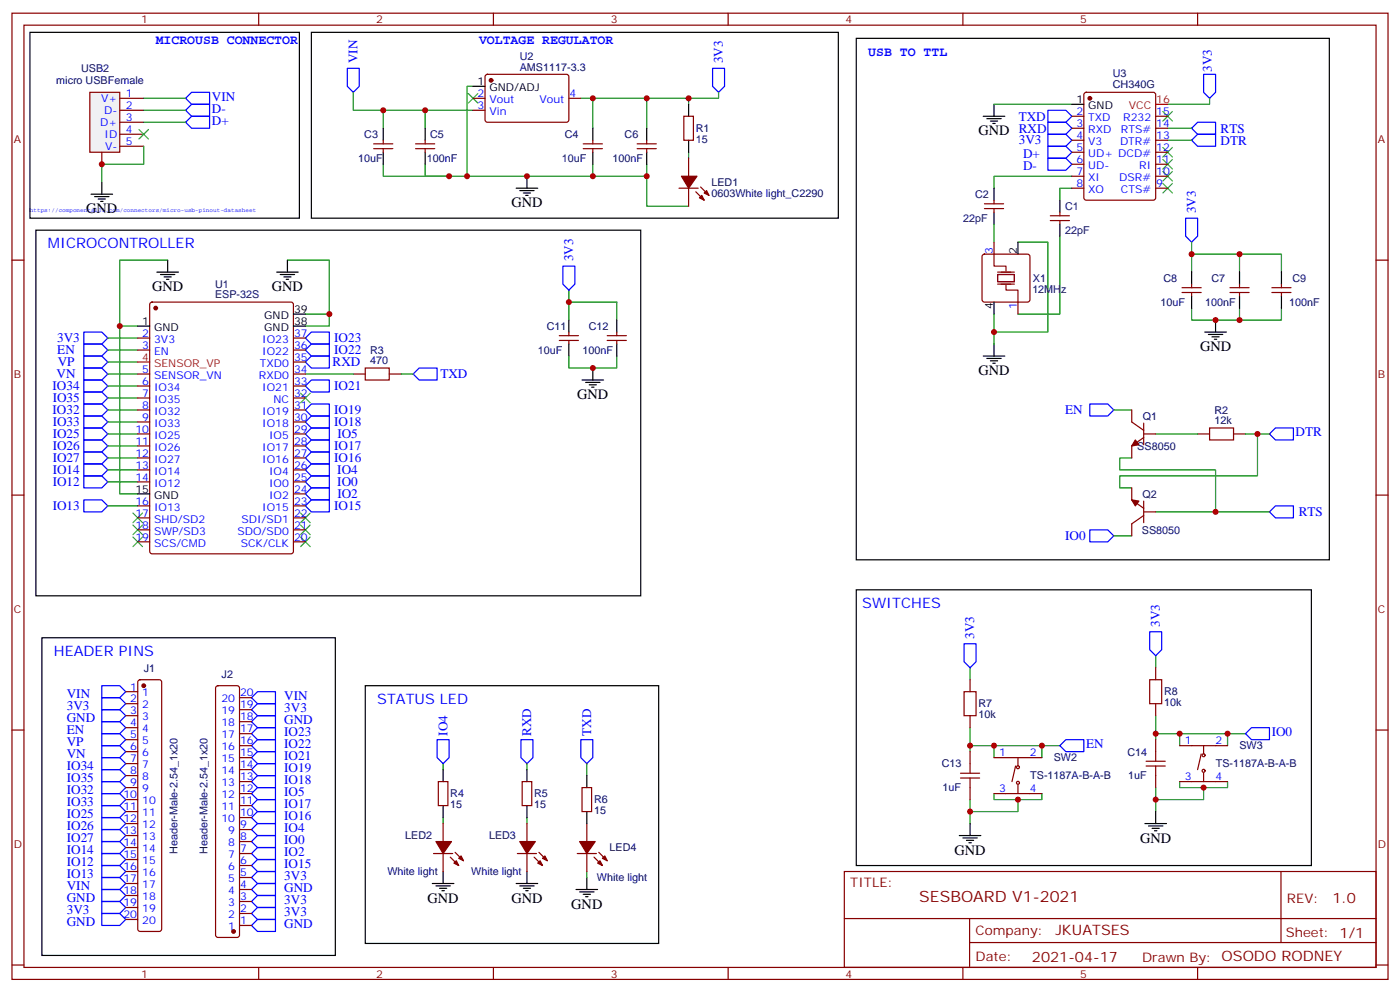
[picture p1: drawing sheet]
<svg xmlns="http://www.w3.org/2000/svg" width="412mm" height="292mm" viewBox="0 0 412 292" stroke-linecap="round" stroke-linejoin="round" font-family="sans-serif">
<g fill="none" stroke="#870000" stroke-width=".35">
<path d="M3.5 3.9h405.4v284.3h-405.4zM7.1 7.4h398.2v277.3h-398.2zM76.2 3.9v3.5M145.3 3.9v3.5M214.5 3.9v3.5M283.6 3.9v3.5M352.8 3.9v3.5M139.3 28.9h3.6M139.3 32.5h3.6M143.1 22.1l.5-.2h23.5l.5 .7-.1 13-.6 .4-23.6-.1-.4-.6v-12.7zM167.6 28.9h3.5M201.4 34.2h2.9v7.1h-2.9z"/>
<path d="M315.7 34.2h3.6M315.7 37.7h3.6M319.5 27.4l.5-.2h19.7l.7 .4v30.6l-.4 .7h-20l-.7-.4v-30.6zM340.4 34.2h3.6M340.4 37.7h3.6M110.1 42.3h5.6M110.1 43.7h5.6M112.9 41.3v1M112.9 43.7v1.1M122.4 42.3h5.7M122.4 43.7h5.7M125.2 41.3v1"/>
<path d="M125.2 43.7v1.1M171.8 42.3h5.6M171.8 43.7h5.6M174.6 41.3v1M174.6 43.7v1.1M187.7 42.3h5.6M187.7 43.7h5.6M190.5 41.3v1M190.5 43.7v1.1M200 55.4h5.7M202.8 46.6v5.3M202.8 55.4v5.3"/>
<path d="M205 56.4l2.4 2.5M206.4 55l2.4 2.5M290 60h5.6M292.8 58.9v1.1M315.7 55.4h3.6M315.7 41.3h3.6M315.7 44.8h3.6M315.7 48.3h3.6M315.7 51.9h3.6M340.4 55.4h3.6M340.4 41.3h3.6M340.4 44.8h3.6"/>
<path d="M340.4 48.3h3.6M340.4 51.9h3.6M3.5 76.6h3.6M289.5 75l.5-.2h12.7l.5 .2 .2 .5v12.7l-.2 .5-.5 .2h-12.7l-.5-.2-.2-.5v-12.7zM290 61.4h5.6M292.8 61.4v1M292.8 71.3v3.5M309.4 64.9h5.6M309.4 63.5h5.6M312.2 62.4v1.1M312.2 64.9v1.1M405.3 76.6h3.6"/>
<path d="M40.6 99.5h3.5M44.3 89.1l.5-.2h40.9l.7 .4v73l-.4 .6-41.2 .1-.6-.5-.1-72.9zM86.4 99.5h3.6M164.7 98.8h5.7M167.6 97.7v1.1M178.9 98.8h5.6M181.7 97.7v1.1M299.9 88.9v3.5M348.2 84.7h5.6M348.2 86.1h5.6M351 83.6v1.1M351 86.1v1"/>
<path d="M362.3 84.7h5.6M362.3 86.1h5.6M365.1 83.6v1.1M365.1 86.1v1M374.6 84.7h5.7M374.6 86.1h5.7M377.5 83.6v1.1M377.5 86.1v1M40.6 110.1h3.5M40.6 103h3.5M40.6 113.6h3.5M40.6 117.1h3.5"/>
<path d="M86.4 110.1h3.6M86.4 103h3.6M86.4 113.6h3.6M86.4 117.1h3.6M86.4 106.5h3.6M104.1 110.1h3.5M107.6 108.3h7.1v3.5h-7.1zM114.7 110.1h3.5M164.7 100.2h5.7M167.6 100.2v1M178.9 100.2h5.6M181.7 100.2v1"/>
<path d="M40.6 127.7h3.5M40.6 120.6h3.5M40.6 124.2h3.5M40.6 131.2h3.5M40.6 134.8h3.5M40.6 138.3h3.5M86.4 127.7h3.6M86.4 120.6h3.6M86.4 124.2h3.6M86.4 131.2h3.6M86.4 134.8h3.6M86.4 138.3h3.6"/>
<path d="M333.4 120.6v3.6l3.5 2.4M336.9 127.7h3.5M336.9 128.8l-3.5 2.4v3.6M336.9 124.5v6.4M352.8 127.7h3.5M356.3 125.9h7.1v3.6h-7.1zM363.4 127.7h3.5M3.5 145.7h3.6M40.6 141.8h3.5M40.6 148.9h3.5M40.6 152.4h3.5M40.6 155.9h3.5"/>
<path d="M40.6 159.5h3.5M86.4 141.8h3.6M86.4 148.9h3.6M86.4 152.4h3.6M86.4 155.9h3.6M86.4 159.5h3.6M86.4 145.3h3.6M333.4 143.6v3.5l3.5 2.5M336.9 151.7l-3.5 2.5v3.5M336.9 150.6h3.5M336.9 147.5v6.3M405.3 145.7h3.6"/>
<path d="M340.4 196.5v3.5M3.5 214.8h3.6M37 203.6h3.6M37 207.1h3.6M37 210.6h3.6M37 214.1h3.6M37 217.7h3.6M40.8 200.2l.5-.2h5.6l.5 .2 .2 .5v72.7l-.2 .5-.5 .2h-5.6l-.5-.2-.2-.5v-72.7zM63.7 202l.5-.2h5.6l.5 .2 .3 .5v72.7l-.3 .5-.5 .2h-5.6l-.5-.3-.2-.4v-72.7zM70.6 219.4h3.5M70.6 215.9h3.5M70.6 212.4h3.5"/>
<path d="M70.6 208.8h3.5M70.6 205.3h3.5M284 203.6h3.5v7h-3.5zM285.8 200v3.6M285.8 210.6v3.5M338.7 200h3.5v7.1h-3.5zM340.4 207.1v3.5M340.4 217.7v6.3M347.5 219.4h14.1M354.5 219.4v2.5M405.3 214.8h3.6M37 221.2h3.6"/>
<path d="M37 224.7h3.6M37 228.2h3.6M37 231.8h3.6M37 235.3h3.6M37 238.8h3.6M70.6 237.1h3.5M70.6 233.5h3.5M70.6 230h3.5M70.6 226.5h3.5M70.6 223h3.5M129.1 230h2.8v7.1h-2.8zM153.8 230h2.8v7.1h-2.8z"/>
<path d="M171.4 231.8h2.9v7h-2.9zM282.9 229h5.7M282.9 227.5h5.7M285.8 221.2v6.3M285.8 229v6.3M292.8 233.5h14.1M292.8 223h14.1M299.2 225.4l-1.1 4.6M299.9 223v2.4M299.9 231.1v2.4M337.6 225.4h5.7M337.6 224h5.7"/>
<path d="M340.4 225.4v6.4M347.5 230h14.1M353.8 221.9l-1 4.6M354.5 227.5v2.5M37 242.4h3.6M37 245.9h3.6M37 249.4h3.6M37 252.9h3.6M37 256.5h3.6M37 260h3.6M70.6 258.2h3.5M70.6 254.7h3.5"/>
<path d="M70.6 251.2h3.5M70.6 247.6h3.5M70.6 244.1h3.5M70.6 240.6h3.5M127.7 251.2h5.6M130.5 242.4v5.2M130.5 251.2v5.3M132.6 252.2l2.5 2.5M134.1 250.8l2.4 2.5M152.4 251.2h5.6M155.2 242.4v5.2M155.2 251.2v5.3"/>
<path d="M157.3 252.2l2.5 2.5M158.7 250.8l2.5 2.5M170 251.2h5.7M172.9 242.4v5.2M172.9 251.2v5.3M175 252.2l2.4 2.5M176.4 250.8l2.5 2.5M248.7 256.5h156.6v28.2h-156.6zM377.3 256.5v20.9M37 263.5h3.6M37 267.1h3.6M37 270.6h3.6"/>
<path d="M70.6 272.3h3.5M70.6 268.8h3.5M70.6 265.3h3.5M70.6 261.8h3.5M248.7 270.3h156.5M285.6 277.4h119.6M285.6 270.3v14.1M3.5 284h3.6M76.2 284.7v3.5M145.3 284.7v3.5M214.5 284.7v3.5M283.6 284.7v3.5"/>
<path d="M352.8 284.7v3.5M405.3 284h3.6"/>
<circle cx="299.9" cy="225.8" r=".44"/>
<circle cx="299.9" cy="230.4" r=".44"/>
<circle cx="354.5" cy="222.2" r=".44"/>
<circle cx="354.5" cy="226.8" r=".44"/>
</g>
<g fill="none" stroke="#00f" stroke-width=".35">
<path d="M54.7 28.9l1.7-1.7h5.3v3.5h-5.3zM54.7 36l1.7-1.8h5.3v3.5h-5.3zM56.4 30.7h5.3v3.5h-5.3l-1.7-1.7zM102.3 20.1h3.5v5.3l-1.7 1.8-1.8-1.8zM209.9 20.1h3.5v5.3l-1.7 1.8-1.8-1.8zM308.7 32.5h5.3l1.7 1.7-1.7 1.8h-5.3zM308.7 36h5.3l1.7 1.7-1.7 1.8h-5.3zM308.7 39.5h5.3l1.7 1.8-1.7 1.7h-5.3zM351 37.7l1.8-1.7h5.3v3.5h-5.3zM354.5 21.9h3.6v5.3l-1.8 1.7-1.8-1.7zM308.7 43h5.3l1.7 1.8-1.7 1.8h-5.3zM308.7 46.6h5.3l1.7 1.7-1.7 1.8h-5.3z"/>
<path d="M351 41.3l1.8-1.8h5.3v3.5h-5.3zM165.8 78.3h3.5v5.3l-1.7 1.8-1.8-1.8zM349.2 64.2h3.6v5.3l-1.8 1.8-1.8-1.8zM24.7 97.7h5.3l1.7 1.8-1.7 1.7h-5.3zM90 99.5l1.7-1.8h5.3v3.5h-5.3zM24.7 101.2h5.3l1.7 1.8-1.7 1.8h-5.3zM24.7 104.8h5.3l1.7 1.7-1.7 1.8h-5.3zM24.7 108.3h5.3l1.7 1.8-1.7 1.7h-5.3zM24.7 111.8h5.3l1.7 1.8-1.7 1.8h-5.3zM24.7 115.4h5.3l1.7 1.7-1.7 1.8h-5.3zM24.7 118.9h5.3l1.7 1.7-1.7 1.8h-5.3zM90 113.6l1.7-1.8h5.3v3.6h-5.3z"/>
<path d="M90 106.5l1.7-1.7h5.3v3.5h-5.3zM90 103l1.7-1.8h5.3v3.6h-5.3zM121.7 110.1l1.8-1.8h5.3v3.5h-5.3zM321 118.9h5.3l1.8 1.7-1.8 1.8h-5.3zM24.7 122.4h5.3l1.7 1.8-1.7 1.7h-5.3zM24.7 125.9h5.3l1.7 1.8-1.7 1.8h-5.3zM24.7 129.5h5.3l1.7 1.7-1.7 1.8h-5.3zM24.7 133h5.3l1.7 1.8-1.7 1.7h-5.3zM24.7 136.5h5.3l1.7 1.8-1.7 1.8h-5.3zM90 138.3l1.7-1.8h5.3v3.6h-5.3zM90 134.8l1.7-1.8h5.3v3.5h-5.3zM90 131.2l1.7-1.7h5.3v3.5h-5.3z"/>
<path d="M90 127.7l1.7-1.8h5.3v3.6h-5.3zM90 124.2l1.7-1.8h5.3v3.5h-5.3zM90 120.6l1.7-1.7h5.3v3.5h-5.3zM373.9 127.7l1.8-1.8h5.3v3.6h-5.3zM24.7 140.1h5.3l1.7 1.7-1.7 1.8h-5.3zM24.7 147.1h5.3l1.7 1.8-1.7 1.7h-5.3zM90 148.9l1.7-1.8h5.3v3.5h-5.3zM90 145.3l1.7-1.7h5.3v3.5h-5.3zM90 141.8l1.7-1.7h5.3v3.5h-5.3zM321 155.9h5.3l1.8 1.8-1.8 1.8h-5.3zM373.9 150.6l1.8-1.7h5.3v3.5h-5.3zM284 189.4h3.5v5.3l-1.7 1.8-1.8-1.8z"/>
<path d="M338.7 185.9h3.5v5.3l-1.8 1.8-1.7-1.8zM30 201.8h5.3l1.7 1.8-1.7 1.7h-5.3zM30 205.3h5.3l1.7 1.8-1.7 1.7h-5.3zM30 208.8h5.3l1.7 1.8-1.7 1.8h-5.3zM30 212.4h5.3l1.7 1.7-1.7 1.8h-5.3zM30 215.9h5.3l1.7 1.8-1.7 1.7h-5.3zM30 219.4h5.3l1.7 1.8-1.7 1.8h-5.3zM74.1 205.3l1.7-1.7h5.3v3.5h-5.3zM74.1 208.8l1.7-1.7h5.3v3.5h-5.3zM74.1 212.4l1.7-1.8h5.3v3.5h-5.3zM74.1 215.9l1.7-1.8h5.3v3.6h-5.3zM74.1 219.4l1.7-1.7h5.3v3.5h-5.3z"/>
<path d="M128.8 217.7h3.5v5.3l-1.8 1.7-1.7-1.7zM153.5 217.7h3.5v5.3l-1.8 1.7-1.7-1.7zM171.1 217.7h3.5v5.3l-1.7 1.7-1.8-1.7zM312.2 219.4l1.8-1.7h5.3v3.5h-5.3zM366.9 215.9l1.8-1.8h5.2v3.6h-5.2zM30 223h5.3l1.7 1.7-1.7 1.8h-5.3zM30 226.5h5.3l1.7 1.7-1.7 1.8h-5.3zM30 230h5.3l1.7 1.8-1.7 1.7h-5.3zM30 233.5h5.3l1.7 1.8-1.7 1.8h-5.3zM30 237.1h5.3l1.7 1.7-1.7 1.8h-5.3zM74.1 237.1l1.7-1.8h5.3v3.5h-5.3zM74.1 233.5l1.7-1.7h5.3v3.5h-5.3z"/>
<path d="M74.1 230l1.7-1.8h5.3v3.6h-5.3zM74.1 223l1.7-1.8h5.3v3.5h-5.3zM74.1 226.5l1.7-1.8h5.3v3.5h-5.3zM30 240.6h5.3l1.7 1.8-1.7 1.7h-5.3zM30 244.1h5.3l1.7 1.8-1.7 1.7h-5.3zM30 247.6h5.3l1.7 1.8-1.7 1.8h-5.3zM30 251.2h5.3l1.7 1.7-1.7 1.8h-5.3zM30 254.7h5.3l1.7 1.8-1.7 1.7h-5.3zM30 258.2h5.3l1.7 1.8-1.7 1.8h-5.3zM74.1 258.2l1.7-1.7h5.3v3.5h-5.3zM74.1 254.7l1.7-1.8h5.3v3.6h-5.3zM74.1 251.2l1.7-1.8h5.3v3.5h-5.3z"/>
<path d="M74.1 247.6l1.7-1.7h5.3v3.5h-5.3zM74.1 244.1l1.7-1.7h5.3v3.5h-5.3zM74.1 240.6l1.7-1.8h5.3v3.6h-5.3zM30 261.8h5.3l1.7 1.7-1.7 1.8h-5.3zM30 265.3h5.3l1.7 1.8-1.7 1.7h-5.3zM30 268.8h5.3l1.7 1.8-1.7 1.7h-5.3zM74.1 272.3l1.7-1.7h5.3v3.5h-5.3zM74.1 268.8l1.7-1.7h5.3v3.5h-5.3zM74.1 265.3l1.7-1.8h5.3v3.6h-5.3zM74.1 261.8l1.7-1.8h5.3v3.5h-5.3z"/>
</g>
<g fill="none" stroke="#000" stroke-width=".35">
<path d="M8.8 9.5h79.4v54.7h-79.4zM91.7 9.5h155.2v54.7h-155.2zM252.2 11.3h139.4v153.4h-139.4zM112.9 37.7v3.6M125.2 37.7v3.6M139.3 25.4h3.6M174.6 37.7v3.6M190.5 37.7v3.6M202.8 30.7v3.5M289.6 34.2h6.4M290.7 34.9h4.2M291.7 35.6h2.2"/>
<path d="M292.5 36.3h.7M292.8 30.7v3.5M315.7 30.7h3.6M26.8 57.2h6.4M27.9 57.9h4.2M28.9 58.6h2.1M29.6 59.3h.7M30 53.6v3.6M112.9 44.8v3.5M125.2 44.8v3.5M152 55.4h6.4M153.1 56.1h4.2"/>
<path d="M154.2 56.8h2.1M154.9 57.5h.7M155.2 51.9v3.5M174.6 44.8v3.5M190.5 44.8v3.5M202.8 41.3v3.5M292.8 55.4v3.5M312.2 58.9v3.5M10.6 67.7h178.1v107.6h-178.1zM49.4 76.6v3.5M84.7 76.6v3.5M292.8 62.4v3.6"/>
<path d="M299.9 71.3v3.5M312.2 66v3.5M40.6 96h3.5M46.2 80.1h6.4M47.3 80.8h4.2M48.3 81.5h2.1M49 82.2h.7M81.5 80.1h6.3M82.5 80.8h4.3M83.6 81.5h2.1M84.3 82.2h.7M86.4 96h3.6"/>
<path d="M86.4 92.4h3.6M167.6 94.2v3.5M181.7 94.2v3.5M292.8 88.9v3.5M351 80.1v3.5M351 87.1v3.6M354.9 97.7h6.3M356 98.4h4.2M357 99.1h2.1M357.7 99.8h.7M358.1 94.2v3.5M365.1 80.1v3.5"/>
<path d="M365.1 87.1v3.6M377.5 80.1v3.5M377.5 87.1v3.6M167.6 101.2v3.6M171.4 111.8h6.4M172.5 112.5h4.2M173.6 113.2h2.1M174.3 113.9h.7M174.6 108.3v3.5M181.7 101.2v3.6M289.6 104.8h6.4M290.7 105.5h4.2"/>
<path d="M291.7 106.2h2.2M292.5 106.9h.7M292.8 101.2v3.6M40.6 145.3h3.5M252.2 173.6h134.1v81.1h-134.1zM12.3 187.7h86.5v93.5h-86.5zM107.6 201.8h86.4v75.8h-86.4zM130.5 226.5v3.5M130.5 237.1v3.5M155.2 226.5v3.5M155.2 237.1v3.5M172.9 228.2v3.6"/>
<path d="M172.9 238.8v3.6M340.4 238.8v3.6M127.4 260h6.3M130.5 256.5v3.5M152 260h6.4M155.2 256.5v3.5M172.9 258.2v3.6M282.6 245.9h6.3M283.6 246.6h4.3M284.7 247.3h2.1M285.4 248h.7M285.8 242.4v3.5"/>
<path d="M337.3 242.4h6.3M338.3 243.1h4.2M339.4 243.8h2.1M340.1 244.5h.7M128.4 260.7h4.2M129.5 261.4h2.1M130.2 262.1h.7M153.1 260.7h4.2M154.2 261.4h2.1M154.9 262.1h.7M169.7 261.8h6.3M170.7 262.5h4.3"/>
<path d="M171.8 263.2h2.1M172.5 263.9h.7"/>
</g>
<g fill="none" stroke="#008700" stroke-width=".35">
<path d="M104.1 27.2v5.3h35.2M112.9 32.5v5.2M125.2 32.5v5.2M139.3 25.4h-1.7v26.5h52.9v-3.6M174.6 28.9v8.8M190.5 28.9v8.8M202.8 28.9v1.8M211.7 27.2v1.7h-40.6M292.8 30.7h22.9M344 37.7h7M356.3 28.9v1.8h-12.3M112.9 48.3v3.6h19.4"/>
<path d="M125.2 48.3v3.6h12.4M174.6 48.3v3.6M190.5 51.9v8.8h12.3M202.8 44.8v1.8M315.7 55.4h-3.5v3.5M315.7 51.9h-22.9v3.5M344 41.3h7M49.4 76.6h-14.1v19.4M84.7 76.6h12.3v19.4h-7M292.8 66v5.3M299.9 71.3h8.8v26.4h-15.9M312.2 69.5v22.9h-12.3"/>
<path d="M351 71.3v3.5M365.1 74.8v5.3M31.7 99.5h8.9M40.6 96h-5.3v49.3h5.3M90 92.4h7M167.6 85.4v3.5h14.1v5.3M167.6 88.9v5.3M292.8 92.4v8.8M351 90.7v3.5h14.1v-3.5M351 80.1v-5.3h26.5v5.3M377.5 90.7v3.5h-12.4M31.7 103h8.9"/>
<path d="M31.7 106.5h8.9M31.7 110.1h8.9M31.7 113.6h8.9M31.7 117.1h8.9M90 110.1h14.1M118.2 110.1h3.5M167.6 104.8v3.5h14.1v-3.5M31.7 120.6h8.9M31.7 124.2h8.9M31.7 127.7h8.9M31.7 131.2h8.9M31.7 134.8h8.9"/>
<path d="M31.7 138.3h8.9M328.1 120.6h5.3M333.4 134.8h-3.6v3.5h28.3v12.3M340.4 127.7h12.4M366.9 127.7h7M370.4 127.7v12.4h-40.6v3.5h3.6M31.7 141.8h8.9M31.7 148.9h8.9M328.1 157.7h5.3M340.4 150.6h33.5M285.8 196.5v3.5M340.4 193v3.5"/>
<path d="M285.8 219.4h7M285.8 214.1v7.1M306.9 219.4h5.3M340.4 215.9h7.1M340.4 210.6v7.1M347.5 219.4v-3.5h14.1v3.5M361.6 215.9h5.3M130.5 224.7v1.8M155.2 224.7v1.8M172.9 224.7v3.5M285.8 235.3v7.1M292.8 223v-3.6h14.1v3.6"/>
<path d="M292.8 233.5v1.8h14.1v-1.8M299.9 235.3v3.5h-14.1M340.4 231.8v7M347.5 230v1.8h14.1v-1.8M354.5 231.8v3.5h-14.1M130.5 240.6v1.8M155.2 240.6v1.8M172.9 256.5v1.7"/>
</g>
<g fill="none" stroke="#3c3" stroke-width=".35">
<path d="M137.9 27.5l2.9 2.8M140.8 27.5l-2.9 2.8M342.5 32.8l2.9 2.8M345.4 32.8l-2.9 2.8M342.5 43.4l2.9 2.8M342.5 46.9l2.9 2.8M342.5 50.4l2.9 2.9M342.5 54l2.9 2.8M345.4 43.4l-2.9 2.8M345.4 46.9l-2.9 2.8M345.4 50.4l-2.9 2.9M345.4 54l-2.9 2.8"/>
<path d="M88.5 115.7l2.9 2.8M91.4 115.7l-2.9 2.8M39.2 151l2.8 2.8M39.2 154.5l2.8 2.8M39.2 158l2.8 2.9M42 151l-2.8 2.8M42 154.5l-2.8 2.8M42 158l-2.8 2.9M88.5 158l2.9 2.9M88.5 151l2.9 2.8M88.5 154.5l2.9 2.8M91.4 158l-2.9 2.9"/>
<path d="M91.4 151l-2.9 2.8M91.4 154.5l-2.9 2.8"/>
</g>
<g fill="#870000" stroke="#870000" stroke-width=".35">
<path d="M206.7 57.5l.7 1.4-1.4-.7z"/>
<path d="M207.4 56.8l.7-.7 .7 1.4z"/>
<path d="M200.7 51.9h4.6l-2.5 3.5z"/>
<path d="M133.7 254l.7-.7 .7 1.4z"/>
<path d="M135.1 252.6l.7-.7 .7 1.4z"/>
<path d="M128.4 247.6h4.6l-2.5 3.6z"/>
<path d="M158.4 254l.7-.7 .7 1.4z"/>
<path d="M159.8 252.6l.7-.7 .7 1.4z"/>
<path d="M153.1 247.6h4.6l-2.5 3.6z"/>
<path d="M176 254l.7-.7 .7 1.4z"/>
<path d="M177.4 252.6l.8-.7 .7 1.4z"/>
<path d="M170.7 247.6h4.6l-2.4 3.6z"/>
<path d="M333.4 147.1l2.1 .4-1.1 1.4z"/>
<path d="M334.4 129.5l1.1 1.4-2.1 .3z"/>
<circle cx="42.3" cy="201.8" r=".53"/>
<circle cx="68.8" cy="274.1" r=".53"/>
<circle cx="45.9" cy="90.7" r=".53"/>
<circle cx="144.6" cy="23.6" r=".53"/>
<circle cx="321" cy="28.9" r=".53"/>
</g>
<path d="M340.4 30.7h3.6M40.6 106.5h3.5" fill="none" stroke="#f00" stroke-width=".35"/>
<path d="M292.8 74.8v3.5h3.5v1.4M293.9 80.8h4.9v2.1h-4.9zM293.9 83.6h4.9M293.9 80.1h4.9M296.3 84v1.4h3.6v3.5" fill="none" stroke="#870012" stroke-width=".35"/>
<path d="M26.5 27.2h8.8v17.6h-8.8z" fill="#f0f0f0" stroke="#870000" stroke-width=".35"/>
<path d="M35.3 28.9h7M35.3 32.5h7M35.3 36h7M35.3 39.5h7M30 44.8v3.5M35.3 43h7" fill="none" stroke="#870000" stroke-width=".35"/>
<path d="M40.9 38.1l2.8 2.8M43.7 38.1l-2.8 2.8" fill="none" stroke="#3c3" stroke-width=".35"/>
<path d="M42.3 28.9h12.4M42.3 32.5h12.4M42.3 36h12.4M42.3 43v5.3h-12.3v5.3" fill="none" stroke="#008700" stroke-width=".35"/>
<g fill="#c00">
<circle cx="292.8" cy="97.7" r=".88"/>
<circle cx="97" cy="92.4" r=".88"/>
<circle cx="174.6" cy="28.9" r=".88"/>
<circle cx="190.5" cy="28.9" r=".88"/>
<circle cx="155.2" cy="51.9" r=".88"/>
<circle cx="174.6" cy="51.9" r=".88"/>
<circle cx="137.6" cy="51.9" r=".88"/>
<circle cx="132.3" cy="51.9" r=".88"/>
<circle cx="202.8" cy="28.9" r=".88"/>
<circle cx="190.5" cy="51.9" r=".88"/>
<circle cx="358.1" cy="94.2" r=".88"/>
<circle cx="351" cy="74.8" r=".88"/>
<circle cx="365.1" cy="74.8" r=".88"/>
<circle cx="365.1" cy="94.2" r=".88"/>
<circle cx="35.3" cy="96" r=".88"/>
<circle cx="174.6" cy="108.3" r=".88"/>
<circle cx="167.6" cy="88.9" r=".88"/>
<circle cx="299.9" cy="235.3" r=".88"/>
<circle cx="285.8" cy="238.8" r=".88"/>
<circle cx="292.8" cy="219.4" r=".88"/>
<circle cx="306.9" cy="219.4" r=".88"/>
<circle cx="285.8" cy="219.4" r=".88"/>
<circle cx="354.5" cy="231.8" r=".88"/>
<circle cx="340.4" cy="235.3" r=".88"/>
<circle cx="347.5" cy="215.9" r=".88"/>
<circle cx="361.6" cy="215.9" r=".88"/>
<circle cx="340.4" cy="215.9" r=".88"/>
<circle cx="125.2" cy="32.5" r=".88"/>
<circle cx="112.9" cy="32.5" r=".88"/>
<circle cx="358.1" cy="150.6" r=".88"/>
<circle cx="370.4" cy="127.7" r=".88"/>
<circle cx="30" cy="48.3" r=".88"/>
</g>
<text font-size="4.6" fill="#800" x="270.8" y="265.5">SESBOARD V1-2021</text>
<g font-size="4.2">
<text x="288.2" y="39.9">GND RXD</text>
<text x="25.4" y="62.8">GND</text>
<text x="150.6" y="61">GND</text>
<text x="44.8" y="85.7">GND</text>
<text x="80.1" y="85.7">GND</text>
<text x="353.5" y="103.4">GND</text>
<text x="288.2" y="110.4">GND</text>
<text x="170" y="117.5">GND</text>
<text x="281.2" y="251.5">GND</text>
<text x="335.8" y="248">GND</text>
<text x="125.9" y="265.6">GND</text>
<text x="150.6" y="265.6">GND</text>
<text x="168.3" y="267.4">GND</text>
</g>
<g font-size="4.2" fill="#00f">
<text x="14.1" y="73">MICROCONTROLLER</text>
<text x="254" y="178.9">SWITCHES</text>
<text x="15.9" y="193">HEADER PINS</text>
<text x="111.1" y="207.1">STATUS LED</text>
</g>
<g font-size="4.2" fill="#800">
<text x="392.5" y="265.7">1.0</text>
<text x="310.9" y="275.3">JKUATSES</text>
<text x="304" y="283.1">2021-04-17</text>
</g>
<g font-size="3.9" fill="#00f">
<text x="45.9" y="13.1">MICROUSB CONNECTOR</text>
<text x="141.1" y="13.1">VOLTAGE REGULATOR</text>
<text x="255.8" y="16.6">USB TO TTL</text>
<text x="105.3" y="18.7" transform="rotate(-90 105.3 18.7)">VIN</text>
<text x="212.9" y="18.7" transform="rotate(-90 212.9 18.7)">3V3</text>
<text x="357" y="21.2" transform="rotate(-90 357 21.2)">3V3</text>
<text x="62.4" y="29.6">VIN</text>
<text x="62.4" y="33.2">D-</text>
<text x="300.1" y="35.5">TXD</text>
<text x="62.4" y="36.7">D+</text>
<text x="359.6" y="39.1">RTS</text>
<text x="300.1" y="42.5">3V3</text>
<text x="301.4" y="46.6">D+</text>
<text x="359.6" y="42.6">DTR</text>
<text x="301.4" y="50.1">D-</text>
<text x="352.3" y="62.8" transform="rotate(-90 352.3 62.8)">3V3</text>
<text x="168.8" y="76.9" transform="rotate(-90 168.8 76.9)">3V3</text>
<text x="16.8" y="100.7">3V3</text>
<text x="98.4" y="100.7">IO23</text>
<text x="16.9" y="104.3">EN</text>
<text x="17" y="107.8">VP</text>
<text x="98" y="107.8">RXD</text>
<text x="98.4" y="104.2">IO22</text>
<text x="16.7" y="111.3">VN</text>
<text x="129.7" y="111.3">TXD</text>
<text x="15.5" y="114.9">IO34</text>
<text x="15.5" y="118.4">IO35</text>
<text x="98.4" y="114.8">IO21</text>
<text x="15.5" y="121.9">IO32</text>
<text x="15.5" y="125.4">IO33</text>
<text x="98.4" y="125.4">IO18</text>
<text x="98.4" y="121.9">IO19</text>
<text x="313.8" y="121.9">EN</text>
<text x="15.5" y="129">IO25</text>
<text x="99.4" y="128.9">IO5</text>
<text x="381.7" y="128.4">DTR</text>
<text x="15.5" y="132.5">IO26</text>
<text x="15.5" y="136">IO27</text>
<text x="98.4" y="136">IO16</text>
<text x="98.4" y="132.5">IO17</text>
<text x="15.5" y="139.6">IO14</text>
<text x="15.5" y="143.1">IO12</text>
<text x="99.4" y="143">IO0</text>
<text x="99.4" y="139.5">IO4</text>
<text x="99.4" y="146.6">IO2</text>
<text x="15.5" y="150.1">IO13</text>
<text x="98.4" y="150.1">IO15</text>
<text x="382.6" y="151.9">RTS</text>
<text x="313.8" y="158.9">IO0</text>
<text x="341.7" y="184.4" transform="rotate(-90 341.7 184.4)">3V3</text>
<text x="287" y="188" transform="rotate(-90 287 188)">3V3</text>
<text x="19.7" y="205.4">VIN</text>
<text x="19.7" y="208.9">3V3</text>
<text x="83.7" y="209.5">3V3</text>
<text x="83.7" y="206">VIN</text>
<text x="19.7" y="212.4">GND</text>
<text x="19.7" y="216">EN</text>
<text x="83.7" y="213.1">GND</text>
<text x="19.7" y="219.5">VP</text>
<text x="83.7" y="216.6">IO23</text>
<text x="83.7" y="220.1">IO22</text>
<text x="131.8" y="216.5" transform="rotate(-90 131.8 216.5)">IO4</text>
<text x="156.5" y="216.5" transform="rotate(-90 156.5 216.5)">RXD</text>
<text x="174.1" y="216.5" transform="rotate(-90 174.1 216.5)">TXD</text>
<text x="319.9" y="220.1">EN</text>
<text x="374.6" y="216.6">IO0</text>
<text x="19.7" y="223">VN</text>
<text x="19.7" y="226.5">IO34</text>
<text x="83.7" y="223.7">IO21</text>
<text x="83.7" y="227.2">IO19</text>
<text x="19.7" y="230.1">IO35</text>
<text x="19.7" y="233.6">IO32</text>
<text x="83.7" y="230.7">IO18</text>
<text x="19.7" y="237.1">IO33</text>
<text x="83.7" y="237.8">IO17</text>
<text x="83.7" y="234.2">IO5</text>
<text x="19.7" y="240.6">IO25</text>
<text x="19.7" y="244.2">IO26</text>
<text x="83.7" y="244.8">IO4</text>
<text x="83.7" y="241.3">IO16</text>
<text x="19.7" y="247.7">IO27</text>
<text x="19.7" y="251.2">IO14</text>
<text x="83.7" y="251.9">IO2</text>
<text x="83.7" y="248.3">IO0</text>
<text x="19.7" y="254.8">IO12</text>
<text x="83.7" y="255.4">IO15</text>
<text x="19.7" y="258.3">IO13</text>
<text x="19.7" y="261.8">VIN</text>
<text x="83.7" y="262.5">GND</text>
<text x="83.7" y="258.9">3V3</text>
<text x="19.7" y="265.3">GND</text>
<text x="19.7" y="268.9">3V3</text>
<text x="83.7" y="269.5">3V3</text>
<text x="83.7" y="266">3V3</text>
<text x="19.7" y="272.4">GND</text>
<text x="83.7" y="273">GND</text>
</g>
<g font-size="3.9" fill="#800">
<text x="250.5" y="261.1">TITLE:</text>
<text x="379.1" y="265.7">REV:</text>
<text x="287.4" y="275.3">Company:</text>
<text x="378.7" y="275.9">Sheet: 1/1</text>
<text x="287.4" y="282.9">Date:</text>
<text x="336.4" y="283">Drawn By: OSODO RODNEY</text>
</g>
<g font-size="3.2" fill="#800">
<text x="41.6" y="6.9">1</text>
<text x="110.8" y="6.9">2</text>
<text x="179.9" y="6.9">3</text>
<text x="249.1" y="6.9">4</text>
<text x="318.2" y="6.9">5</text>
<text x="4.1" y="42">A</text>
<text x="405.9" y="42">A</text>
<text x="4.1" y="111.1">B</text>
<text x="405.9" y="111.1">B</text>
<text x="4.1" y="180.3">C</text>
<text x="405.9" y="180.3">C</text>
<text x="4.1" y="249.4">D</text>
<text x="405.9" y="249.4">D</text>
<text x="41.6" y="287.7">1</text>
<text x="110.8" y="287.7">2</text>
<text x="179.9" y="287.7">3</text>
<text x="249.1" y="287.7">4</text>
<text x="318.2" y="287.7">5</text>
</g>
<g font-size="3.2" fill="#000080">
<text x="153.1" y="17.6">U2</text>
<text x="23.9" y="21.3">USB2</text>
<text x="153.1" y="20.8">AMS1117-3.3</text>
<text x="327.8" y="22.8">U3</text>
<text x="16.6" y="24.8">micro USBFemale</text>
<text x="327.8" y="26">CH340G</text>
<text x="107.3" y="40.6">C3</text>
<text x="126.7" y="40.6">C5</text>
<text x="166.4" y="40.6">C4</text>
<text x="184" y="40.6">C6</text>
<text x="205" y="38.9">R1</text>
<text x="105.5" y="47.7">10uF</text>
<text x="125.7" y="47.7">100nF</text>
<text x="165.5" y="47.7">10uF</text>
<text x="180.4" y="47.7">100nF</text>
<text x="205" y="42.1">15</text>
<text x="209.5" y="57.9">0603White light_C2290</text>
<text x="209.5" y="54.8">LED1</text>
<text x="287.2" y="58.3">C2</text>
<text x="283.8" y="65.3">22pF</text>
<text x="313.8" y="61.8">C1</text>
<text x="313.8" y="68.9">22pF</text>
<text x="304.3" y="83">X1</text>
<text x="342.7" y="83">C8</text>
<text x="356.9" y="83">C7</text>
<text x="380.7" y="83">C9</text>
<text x="63.4" y="87.7">ESP-32S</text>
<text x="63.4" y="84.6">U1</text>
<text x="304.1" y="86.2">12MHz</text>
<text x="341.8" y="90">10uF</text>
<text x="355" y="90">100nF</text>
<text x="379.7" y="90">100nF</text>
<text x="161.1" y="97.1">C11</text>
<text x="173.4" y="97.1">C12</text>
<text x="109" y="107.2">470</text>
<text x="109" y="104.1">R3</text>
<text x="158.4" y="104.1">10uF</text>
<text x="171.6" y="104.1">100nF</text>
<text x="336.7" y="123.5">Q1</text>
<text x="357.7" y="124.9">12k</text>
<text x="357.7" y="121.8">R2</text>
<text x="335" y="132.4">SS8050</text>
<text x="336.5" y="146.5">Q2</text>
<text x="336.4" y="157.1">SS8050</text>
<text x="42.4" y="197.6">J1</text>
<text x="65.3" y="199.4">J2</text>
<text x="288.2" y="208.1">R7</text>
<text x="342.9" y="207.8">10k</text>
<text x="342.9" y="204.6">R8</text>
<text x="288.2" y="211.3">10k</text>
<text x="365.1" y="220.6">SW3</text>
<text x="277.4" y="225.9">C13</text>
<text x="310.4" y="224.1">SW2</text>
<text x="332.1" y="222.3">C14</text>
<text x="358.2" y="225.9">TS-1187A-B-A-B</text>
<text x="277.6" y="232.9">1uF</text>
<text x="303.5" y="229.4">TS-1187A-B-A-B</text>
<text x="332.3" y="229.4">1uF</text>
<text x="132.6" y="237.9">15</text>
<text x="132.6" y="234.7">R4</text>
<text x="157.3" y="237.9">15</text>
<text x="157.3" y="234.7">R5</text>
<text x="175" y="239.6">15</text>
<text x="175" y="236.4">R6</text>
<text x="52.3" y="251.3" transform="rotate(-90 52.3 251.3)">Header-Male-2.54_1x20</text>
<text x="61.1" y="251.3" transform="rotate(-90 61.1 251.3)">Header-Male-2.54_1x20</text>
<text x="119.4" y="247">LED2</text>
<text x="144.1" y="247">LED3</text>
<text x="179.6" y="250.6">LED4</text>
<text x="114.1" y="257.6">White light</text>
<text x="138.8" y="257.6">White light</text>
<text x="175.8" y="259.4">White light</text>
</g>
<g font-size="3.2" fill="#00f">
<text x="29.8" y="30">V+</text>
<text x="37" y="28.6">1</text>
<text x="140.7" y="28.6">2</text>
<text x="167.7" y="28.6">4</text>
<text x="30.7" y="33.5">D-</text>
<text x="37" y="32.1">2</text>
<text x="37" y="35.6">3</text>
<text x="140.7" y="32.1">3</text>
<text x="144.2" y="30.3">Vout</text>
<text x="144.2" y="33.9">Vin</text>
<text x="158.9" y="30.3">Vout</text>
<text x="317.1" y="33.9">2</text>
<text x="320.6" y="35.6">TXD</text>
<text x="330.9" y="35.6">R232</text>
<text x="340.6" y="33.9">15</text>
<text x="29.5" y="37">D+</text>
<text x="30.8" y="40.6">ID</text>
<text x="37" y="39.2">4</text>
<text x="317.1" y="37.4">3</text>
<text x="317.1" y="40.9">4</text>
<text x="320.6" y="39.2">RXD</text>
<text x="330.2" y="39.2">RTS#</text>
<text x="340.6" y="40.9">13</text>
<text x="340.6" y="37.4">14</text>
<text x="31" y="44.1">V-</text>
<text x="37" y="42.7">5</text>
<text x="317.1" y="44.4">5</text>
<text x="317.1" y="48">6</text>
<text x="320.6" y="42.7">V3</text>
<text x="320.6" y="46.2">UD+ DCD#</text>
<text x="329.9" y="42.7">DTR#</text>
<text x="340.6" y="48">11</text>
<text x="340.6" y="44.4">12</text>
<text x="317.1" y="51.5">7</text>
<text x="320.6" y="49.7">UD-</text>
<text x="320.6" y="53.3">XI</text>
<text x="329.7" y="53.3">DSR#</text>
<text x="335.6" y="49.7">RI</text>
<text x="340.6" y="51.5">10</text>
<text x="317.1" y="55">8</text>
<text x="320.6" y="56.8">XO</text>
<text x="330.2" y="56.8">CTS#</text>
<text x="340.6" y="55">9</text>
<text x="292.5" y="74.8" transform="rotate(-90 292.5 74.8)">3</text>
<text x="299.5" y="90.9" transform="rotate(-90 299.5 90.9)">1</text>
<text x="41.9" y="99.1">2</text>
<text x="45.4" y="100.9">3V3</text>
<text x="77.3" y="100.9">IO23</text>
<text x="86.6" y="99.1">37</text>
<text x="41.9" y="102.7">3</text>
<text x="45.4" y="104.4">EN</text>
<text x="76.5" y="107.9">TXD0</text>
<text x="77.3" y="104.4">IO22</text>
<text x="86.6" y="106.2">35</text>
<text x="86.6" y="102.7">36</text>
<text x="41.9" y="109.7">5</text>
<text x="41.9" y="113.2">6</text>
<text x="45.4" y="111.5">SENSOR_VN</text>
<text x="76.3" y="111.5">RXD0</text>
<text x="86.6" y="113.2">33</text>
<text x="86.6" y="109.7">34</text>
<text x="41.9" y="116.8">7</text>
<text x="45.4" y="115">IO34</text>
<text x="45.4" y="118.5">IO35</text>
<text x="77.3" y="115">IO21</text>
<text x="80.5" y="118.5">NC</text>
<text x="86.6" y="116.8">32</text>
<text x="41.9" y="120.3">8</text>
<text x="41.9" y="123.8">9</text>
<text x="45.4" y="122.1">IO32</text>
<text x="45.4" y="125.6">IO33</text>
<text x="77.3" y="125.6">IO18</text>
<text x="77.3" y="122.1">IO19</text>
<text x="86.6" y="123.8">30</text>
<text x="86.6" y="120.3">31</text>
<text x="39.9" y="127.4">10</text>
<text x="39.9" y="130.9">11</text>
<text x="45.4" y="129.1">IO25</text>
<text x="79.3" y="129.1">IO5</text>
<text x="86.6" y="130.9">28</text>
<text x="86.6" y="127.4">29</text>
<text x="39.9" y="134.4">12</text>
<text x="39.9" y="137.9">13</text>
<text x="45.4" y="132.6">IO26</text>
<text x="45.4" y="136.2">IO27</text>
<text x="77.3" y="136.2">IO16</text>
<text x="77.3" y="132.6">IO17</text>
<text x="86.6" y="137.9">26</text>
<text x="86.6" y="134.4">27</text>
<text x="39.9" y="141.5">14</text>
<text x="45.4" y="139.7">IO14</text>
<text x="45.4" y="143.2">IO12</text>
<text x="79.3" y="143.2">IO0</text>
<text x="79.3" y="139.7">IO4</text>
<text x="86.6" y="141.5">25</text>
<text x="39.9" y="148.5">16</text>
<text x="79.3" y="146.8">IO2</text>
<text x="86.6" y="148.5">23</text>
<text x="86.6" y="145">24</text>
<text x="39.9" y="152">17</text>
<text x="39.9" y="155.6">18</text>
<text x="45.4" y="150.3">IO13</text>
<text x="45.4" y="153.8">SHD/SD2</text>
<text x="71.1" y="153.8">SDI/SD1</text>
<text x="77.3" y="150.3">IO15</text>
<text x="86.6" y="155.6">21</text>
<text x="86.6" y="152">22</text>
<text x="39.9" y="159.1">19</text>
<text x="45.4" y="157.3">SWP/SD3</text>
<text x="45.4" y="160.9">SCS/CMD</text>
<text x="69.9" y="157.3">SDO/SD0</text>
<text x="70.9" y="160.9">SCK/CLK</text>
<text x="86.6" y="159.1">20</text>
<text x="38.4" y="203.2">1</text>
<text x="38.4" y="206.7">2</text>
<text x="41.9" y="205">1</text>
<text x="41.9" y="208.5">2</text>
<text x="65.2" y="206.7">20</text>
<text x="70.7" y="208.5">19</text>
<text x="70.7" y="205">20</text>
<text x="38.4" y="210.3">3</text>
<text x="38.4" y="213.8">4</text>
<text x="41.9" y="212">3</text>
<text x="41.9" y="215.5">4</text>
<text x="65.2" y="213.8">18</text>
<text x="65.2" y="210.3">19</text>
<text x="70.7" y="215.5">17</text>
<text x="70.7" y="212">18</text>
<text x="38.4" y="217.3">5</text>
<text x="38.4" y="220.8">6</text>
<text x="41.9" y="219.1">5</text>
<text x="65.2" y="220.8">16</text>
<text x="65.2" y="217.3">17</text>
<text x="70.7" y="219.1">16</text>
<text x="349" y="219.1">1</text>
<text x="358.1" y="219.1">2</text>
<text x="38.4" y="224.4">7</text>
<text x="38.4" y="227.9">8</text>
<text x="41.9" y="222.6">6</text>
<text x="41.9" y="226.1">7</text>
<text x="65.2" y="227.9">14</text>
<text x="65.2" y="224.4">15</text>
<text x="70.7" y="226.1">14</text>
<text x="70.7" y="222.6">15</text>
<text x="294.3" y="222.6">1</text>
<text x="303.4" y="222.6">2</text>
<text x="38.4" y="231.4">9</text>
<text x="41.9" y="229.7">8</text>
<text x="41.9" y="233.2">9</text>
<text x="65.2" y="231.4">13</text>
<text x="70.7" y="233.2">12</text>
<text x="70.7" y="229.7">13</text>
<text x="294.3" y="233.2">3</text>
<text x="303.4" y="233.2">4</text>
<text x="349" y="229.7">3</text>
<text x="358.1" y="229.7">4</text>
<text x="36.4" y="234.9">10</text>
<text x="36.4" y="238.5">11</text>
<text x="41.9" y="236.7">10</text>
<text x="65.2" y="238.5">11</text>
<text x="65.2" y="234.9">12</text>
<text x="70.7" y="236.7">11</text>
<text x="36.4" y="242">12</text>
<text x="36.4" y="245.5">13</text>
<text x="41.9" y="240.2">11</text>
<text x="41.9" y="243.8">12</text>
<text x="65.2" y="242">10</text>
<text x="67.2" y="245.5">9</text>
<text x="70.7" y="243.8">9</text>
<text x="70.7" y="240.2">10</text>
<text x="36.4" y="249.1">14</text>
<text x="41.9" y="247.3">13</text>
<text x="41.9" y="250.8">14</text>
<text x="67.2" y="249.1">8</text>
<text x="70.7" y="250.8">7</text>
<text x="70.7" y="247.3">8</text>
<text x="36.4" y="252.6">15</text>
<text x="36.4" y="256.1">16</text>
<text x="41.9" y="254.4">15</text>
<text x="41.9" y="257.9">16</text>
<text x="67.2" y="256.1">6</text>
<text x="67.2" y="252.6">7</text>
<text x="70.7" y="257.9">5</text>
<text x="70.7" y="254.4">6</text>
<text x="36.4" y="259.6">17</text>
<text x="36.4" y="263.2">18</text>
<text x="41.9" y="261.4">17</text>
<text x="67.2" y="263.2">4</text>
<text x="67.2" y="259.6">5</text>
<text x="70.7" y="261.4">4</text>
<text x="36.4" y="266.7">19</text>
<text x="41.9" y="264.9">18</text>
<text x="41.9" y="268.5">19</text>
<text x="67.2" y="266.7">3</text>
<text x="70.7" y="268.5">2</text>
<text x="70.7" y="264.9">3</text>
<text x="36.4" y="270.2">20</text>
<text x="41.9" y="272">20</text>
<text x="67.2" y="273.8">1</text>
<text x="67.2" y="270.2">2</text>
<text x="70.7" y="272">1</text>
</g>
<g font-size="3.2">
<text x="140.7" y="25">1</text>
<text x="144.2" y="26.8">GND/ADJ</text>
<text x="317.1" y="30.3">1</text>
<text x="320.6" y="32.1">GND</text>
<text x="299.5" y="74.8" transform="rotate(-90 299.5 74.8)">2</text>
<text x="41.9" y="95.6">1</text>
<text x="77.8" y="93.8">GND</text>
<text x="86.6" y="95.6">38</text>
<text x="86.6" y="92.1">39</text>
<text x="292.5" y="90.9" transform="rotate(-90 292.5 90.9)">4</text>
<text x="45.4" y="97.4">GND</text>
<text x="77.8" y="97.4">GND</text>
<text x="39.9" y="145">15</text>
<text x="45.4" y="146.8">GND</text>
</g>
<g font-size="3.2" fill="#f00">
<text x="332.5" y="32.1">VCC</text>
<text x="340.6" y="30.3">16</text>
<text x="41.9" y="106.2">4</text>
<text x="45.4" y="107.9">SENSOR_VP</text>
</g>
<text font-size="1.8" fill="#00f" x="8.8" y="62.4">https://components101.com/connectors/micro-usb-pinout-datasheet</text>
</svg>
